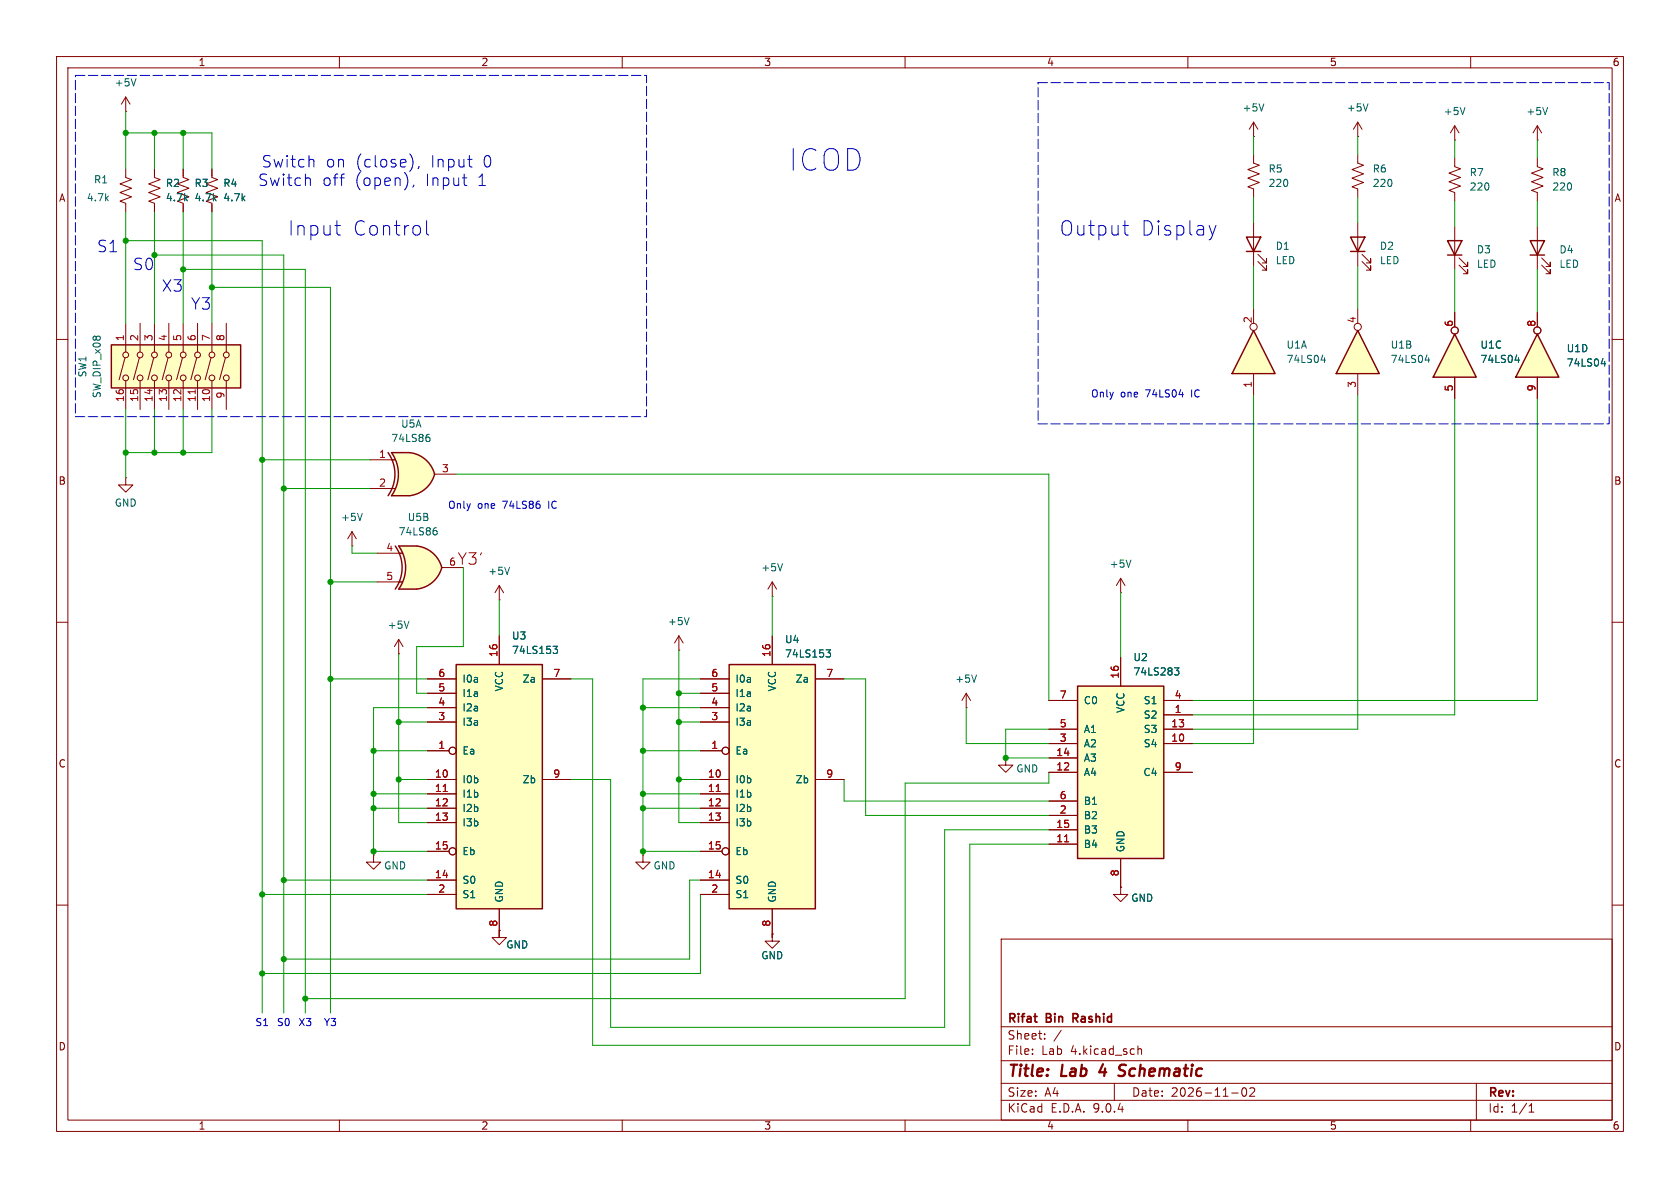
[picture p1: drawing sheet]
<svg xmlns="http://www.w3.org/2000/svg" width="297mm" height="210mm" viewBox="0 0 297 210" stroke-linecap="round" stroke-linejoin="round" font-family="sans-serif">
<g fill="none" stroke="#840000" stroke-width=".18">
<path d="M10 10h277v190h-277zM12 12h273v186h-273zM60 10v2M110 10v2M160 10v2M210 10v2M260 10v2M10 60h2M285 60h2M10 110h2M285 110h2M177.8 134v1.3h1.3l-1.3 1.2-1.3-1.2h1.3"/>
<path d="M177.8 134h.1M10 160h2M136.5 165.1v1.3h1.3l-1.3 1.2-1.2-1.2h1.2M136.5 165.1h.1M177 166h108v32h-108zM285 160h2M60 198v2M110 198v2M160 198v2M177 194.5h108M177 191.5h108M177 187.5h108"/>
<path d="M177 181.5h108M182.5 186.3v.1M182.5 185.5v.1M184.7 183.6v.1M184.7 182.8v.1M187.6 182.1l-1.3 2M197 191.5v3M201.2 184.9v1.5M201.2 185.5l.2-.1 .3 .1 .1 .9M210 198v2M217.7 193.2h1.2M219.7 192.4l.2-.1a.81 .81 0 0 1 .6 .6 .81 .81 0 0 1-.3 .8l-.2 .1a.81 .81 0 0 1-.3-1.4z"/>
<path d="M221 192.4l.5-.1 .2 .1 .1 .3-.9 1.1h.9M260 198v2M261 191.5v6.5M270.3 196.6h.9M270.3 195.5l.4-.4v1.5"/>
</g>
<path d="M195 188.1l-.7 1.4h1.3M198.8 190a.85 .85 0 0 1-1.1 .1M198.8 188.2l-.7 .1a.46 .46 0 0 0-.2 .5 .46 .46 0 0 0 .3 .4l.5 .2" fill="none" stroke="#840000" stroke-width=".4"/>
<path d="M182.8 179.7h.5M189.7 180h.6M190.3 179.2h-.6v1.5M183.2 180.7h.1" fill="none" stroke="#840000" stroke-width=".3"/>
<path d="M190.5 121.3h15.2v30.5h-15.2z" fill="#ffffc2"/>
<path d="M190.5 121.3h15.2v30.5h-15.2z" fill="none" stroke="#840000" stroke-width=".25"/>
<g fill="none" stroke="#840000" stroke-width=".18">
<path d="M221.6 27.3v1.5l1 .4-2 .8 2 .7-2 .8 2 .8-2 .7 1 .4v1.5M221.6 24.1h.1M221.6 21.6v2.5M221.6 21.6l-.7 1.3M221.6 21.6l.8 1.3M240 27.3v1.5l1 .4-2 .8 2 .7-2 .8 2 .8-2 .7 1 .4v1.5M240 24.1h.1M240 21.6v2.5M240 21.6l-.7 1.3M240 21.6l.8 1.3M257.2 24.8h.1M257.2 27.9v1.6l1 .3-2 .8 2 .8-2 .7 2 .8-2 .8 1 .3v1.6"/>
<path d="M257.2 22.2l-.8 1.3M257.2 22.2l.7 1.3M257.2 22.2v2.6M271.8 24.8h.1M271.8 27.9v1.6l1 .3-2 .8 2 .8-2 .7 2 .8-2 .8 1 .3v1.6M271.8 22.2l-.8 1.3M271.8 22.2l.7 1.3M271.8 22.2v2.6M198.1 116.2v5.1M170.8 125.1h.1M170.8 122.6l-.7 1.2M170.8 122.6l.8 1.2"/>
<path d="M170.8 122.6v2.5M185.4 123.8h5.1M185.4 128.9h5.1M185.4 131.4h5.1M185.4 134h5.1M185.4 136.5h5.1M205.7 123.8h5.1M205.7 128.9h5.1M205.7 131.4h5.1M205.7 136.5h5.1M205.7 126.4h5.1M185.4 141.6h5.1"/>
<path d="M185.4 144.1h5.1M185.4 146.7h5.1M185.4 149.2h5.1M198.1 156.8v1.3h1.3l-1.3 1.3-1.3-1.3h1.3M198.1 156.8h.1M198.1 151.8v5"/>
</g>
<path d="M188.2 148.8h.7" fill="none" stroke="#a90000" stroke-width=".18"/>
<path d="M223.4 18.4l-.4 1.2M241.8 18.4l-.4 1.2M259 19l-.4 1.3M273.6 19l-.4 1.3M172.6 119.3l-.4 1.3M207.6 118.1h.8l-.4 .4 .4 .2v.4l-.2 .2h-.4" fill="none" stroke="#006464" stroke-width=".18"/>
<path d="M221.6 58.4l3.8 7.6h-7.6z" fill="#ffffc2"/>
<path d="M220.3 41.9h2.6l-1.3 2.6zM220.3 44.5h2.6M221.6 58.4l3.8 7.6h-7.6zM255.9 42.5h2.5l-1.2 2.6zM255.9 45.1h2.5" fill="none" stroke="#840000" stroke-width=".25"/>
<g fill="none" stroke="#840000" stroke-width=".18">
<path d="M221.6 39.4v7.6M221.6 54.6v2.6M222.4 46.2l1.5 1.6v-.8v.8h-.8M222.4 45l1.5 1.5v-.8v.8h-.8M257.2 40v7.6M257.9 46.9l1.6 1.5v-.8v.8h-.8M257.9 45.6l1.6 1.5v-.7v.7h-.8M221.6 66v3.9M22.2 84.5v1.2h1.3l-1.3 1.3-1.2-1.3h1.2M22.2 84.5h.1"/>
<circle cx="221.6" cy="57.8" r=".63"/>
</g>
<path d="M233.5 63.7h.8M234.2 63.2v.9" fill="none" stroke="#006464" stroke-width=".18"/>
<path d="M240 58.4l3.8 7.6h-7.6z" fill="#ffffc2"/>
<path d="M240 58.4l3.8 7.6h-7.6zM270.5 42.5h2.5l-1.2 2.6zM270.5 45.1h2.5" fill="none" stroke="#840000" stroke-width=".25"/>
<g fill="none" stroke="#840000" stroke-width=".18">
<path d="M27.3 29.8v1.6l1 .4-2 .7 2 .8-2 .7 2 .8-2 .8 1 .3v1.6M240 54.6v2.6M271.8 40v7.6M272.5 46.9l1.6 1.5v-.8v.8h-.8M272.5 45.6l1.6 1.5v-.7v.7h-.8M240 66v3.9"/>
<circle cx="240" cy="57.8" r=".63"/>
</g>
<path d="M252 63.7h.8M252.6 63.2v.9" fill="none" stroke="#006464" stroke-width=".18"/>
<path d="M271.8 59.1l3.8 7.6h-7.6z" fill="#ffffc2"/>
<path d="M271.8 59.1l3.8 7.6h-7.6z" fill="none" stroke="#840000" stroke-width=".25"/>
<g fill="none" stroke="#840000" stroke-width=".18">
<path d="M271.8 55.2v2.6M271.8 66.7v3.8"/>
<circle cx="271.8" cy="58.4" r=".63"/>
</g>
<path d="M283.1 64.3h.8M283.7 63.9v.8" fill="none" stroke="#006464" stroke-width=".18"/>
<path d="M257.2 59.1l3.8 7.6h-7.6z" fill="#ffffc2"/>
<path d="M238.8 41.9h2.5l-1.3 2.6zM238.8 44.5h2.5M257.2 59.1l3.8 7.6h-7.6z" fill="none" stroke="#840000" stroke-width=".25"/>
<g fill="none" stroke="#840000" stroke-width=".18">
<path d="M22.2 19.7h.1M22.2 17.1v2.6M22.2 17.1l-.7 1.3M22.2 17.1l.8 1.3M22.2 29.8v1.6l1 .4-2 .7 2 .8-2 .7 2 .8-2 .8 1 .3v1.6M32.4 29.8v1.6l1 .4-2 .7 2 .8-2 .7 2 .8-2 .8 1 .3M32.4 36.2v1.3M37.5 29.8v1.6l1 .4-2.1 .7 2.1 .8-2.1 .7 2.1 .8-2.1 .8 1.1 .3M37.5 36.2v1.3M240 39.4v7.6M240.8 46.2l1.5 1.6v-.8v.8h-.7M240.8 45l1.5 1.5v-.8v.8h-.7"/>
<path d="M257.2 55.2v2.6M257.2 66.7v3.8M198.1 104.8h.1M198.1 102.2l-.7 1.3M198.1 102.2l.8 1.3M198.1 102.2v2.6"/>
<circle cx="257.2" cy="58.4" r=".63"/>
</g>
<path d="M24 13.9l-.4 1.3M267.8 63.7h.8M268.4 63.2v.9M199.9 99l-.4 1.3" fill="none" stroke="#006464" stroke-width=".18"/>
<path d="M19.7 61h22.8v7.6h-22.8z" fill="#ffffc2"/>
<g fill="none" stroke="#840000" stroke-width=".18">
<path d="M22.2 57.2v5M24.8 57.2v5M27.3 57.2v5M29.8 57.2v5M32.4 57.2v5M34.9 57.2v5M37.5 57.2v5M40 57.2v5M22.1 63.2l-1 3.9M22.2 67.3v5.1M24.6 63.2l-1 3.9M24.8 67.3v5.1"/>
<path d="M27.2 63.2l-1.1 3.9M27.3 67.3v5.1M29.7 63.2l-1 3.9M29.8 67.3v5.1M32.3 63.2l-1.1 3.9M32.4 67.3v5.1M34.8 63.2l-1.1 3.9M34.9 67.3v5.1M37.3 63.2l-1 3.9M37.5 67.3v5.1M39.9 63.2l-1.1 3.9M40 67.3v5.1"/>
<path d="M88.3 106h.1M88.3 103.5l-.8 1.3M88.3 103.5l.7 1.3M88.3 103.5v2.5"/>
<circle cx="22.2" cy="66.8" r=".51"/>
<circle cx="22.2" cy="62.7" r=".51"/>
<circle cx="24.8" cy="66.8" r=".51"/>
<circle cx="24.8" cy="62.7" r=".51"/>
<circle cx="27.3" cy="66.8" r=".51"/>
<circle cx="27.3" cy="62.7" r=".51"/>
<circle cx="29.8" cy="66.8" r=".51"/>
<circle cx="29.8" cy="62.7" r=".51"/>
<circle cx="32.4" cy="66.8" r=".51"/>
<circle cx="32.4" cy="62.7" r=".51"/>
<circle cx="34.9" cy="62.7" r=".51"/>
<circle cx="34.9" cy="66.8" r=".51"/>
<circle cx="37.5" cy="66.8" r=".51"/>
<circle cx="37.5" cy="62.7" r=".51"/>
<circle cx="40" cy="66.8" r=".51"/>
<circle cx="40" cy="62.7" r=".51"/>
</g>
<path d="M19.7 61h22.8v7.6h-22.8z" fill="none" stroke="#840000" stroke-width=".25"/>
<path d="M34.5 68.9v.7" fill="none" stroke="#a90000" stroke-width=".18"/>
<path d="M90.1 100.3l-.4 1.2" fill="none" stroke="#006464" stroke-width=".18"/>
<path d="M69.2 80h3.2M69.2 87.6h3.2" fill="none" stroke="#ffffc2" stroke-width=".18"/>
<g fill="#ffffc2" stroke="#ffffc2" stroke-width=".18">
<path d="M71.8 82.5l5 1.3a5.2 5.2 0 0 1-4.4 3.8z"/>
<path d="M72.4 80a5.1 5.1 0 0 1 4.4 3.8l-4.9 1.3z"/>
</g>
<path d="M69.2 80h3.2v7.6h-3.2a6.7 6.7 0 0 0 0-7.6z" fill="#ffffc2"/>
<path d="M68.6 80a6.6 6.6 0 0 1 0 7.6M69.2 80h3.2a5.1 5.1 0 0 1 4.4 3.8 5.2 5.2 0 0 1-4.4 3.8h-3.2a6.6 6.6 0 0 0 0-7.6z" fill="none" stroke="#840000" stroke-width=".25"/>
<path d="M65.4 81.3h4.4M65.4 86.4h4.4M76.8 83.8h3.8" fill="none" stroke="#840000" stroke-width=".18"/>
<path d="M75.5 77.3h.3l.2 .2v.4l-.5 .1M75.7 76.8h.2" fill="none" stroke="#006464" stroke-width=".18"/>
<path d="M70.5 96.5h3.2M70.5 104.1h3.2" fill="none" stroke="#ffffc2" stroke-width=".18"/>
<g fill="#ffffc2" stroke="#ffffc2" stroke-width=".18">
<path d="M73.1 99l5 1.3a5.2 5.2 0 0 1-4.4 3.8z"/>
<path d="M73.7 96.5a5.1 5.1 0 0 1 4.4 3.8l-5 1.3z"/>
</g>
<path d="M70.5 96.5h3.2v7.6h-3.2a6.7 6.7 0 0 0 0-7.6z" fill="#ffffc2"/>
<path d="M69.9 96.5a6.6 6.6 0 0 1 0 7.6M70.5 96.5h3.2a5.1 5.1 0 0 1 4.4 3.8 5.2 5.2 0 0 1-4.4 3.8h-3.2a6.6 6.6 0 0 0 0-7.6z" fill="none" stroke="#840000" stroke-width=".25"/>
<g fill="none" stroke="#840000" stroke-width=".18">
<path d="M62.2 96.5h.1M62.2 94l-.7 1.3M62.2 94l.8 1.3M62.2 94v2.5M66.7 97.8h4.4M66.7 102.9h4.4M70.5 115.6h.1M70.5 113l-.8 1.3M70.5 113l.7 1.3M70.5 113v2.6M78.1 100.3h3.8M136.5 105.4h.1"/>
<path d="M136.5 102.9l-.7 1.2M136.5 102.9l.8 1.2M136.5 102.9v2.5M66 151.1v1.3h1.3l-1.3 1.3-1.2-1.3h1.2M66 151.1h.1"/>
</g>
<path d="M64 90.7l-.4 1.3M76.8 93.8h.2l.3 .2-.1 .4-.4 .2M76.9 93.3h.3M138.3 99.6l-.4 1.3M72.3 109.8l-.4 1.3" fill="none" stroke="#006464" stroke-width=".18"/>
<path d="M80.6 117.5h15.3v43.2h-15.3z" fill="#ffffc2"/>
<path d="M80.6 117.5h15.3v43.2h-15.3z" fill="none" stroke="#840000" stroke-width=".25"/>
<g fill="none" stroke="#840000" stroke-width=".18">
<path d="M88.3 112.4v5.1M120 114.9h.1M120 112.4l-.7 1.3M120 112.4l.8 1.3M120 112.4v2.5M75.6 120h5M75.6 122.6h5M75.6 125.1h5M75.6 127.6h5M75.6 132.7h3.8M75.6 137.8h5M95.9 120h5.1"/>
<path d="M95.9 137.8h5.1M75.6 140.3h5M75.6 142.9h5M75.6 145.4h5M75.6 150.5h3.8M75.6 155.6h5M75.6 158.1h5M88.3 160.7v5"/>
<circle cx="80" cy="132.7" r=".63"/>
<circle cx="80" cy="150.5" r=".63"/>
</g>
<path d="M78.3 139.9h.8" fill="none" stroke="#a90000" stroke-width=".18"/>
<path d="M97.8 114.2h.8l-.5 .5 .4 .1 .1 .5-.3 .2h-.3M121.8 109.2l-.4 1.2" fill="none" stroke="#006464" stroke-width=".18"/>
<path d="M128.9 117.5h15.2v43.2h-15.2z" fill="#ffffc2"/>
<path d="M128.9 117.5h15.2v43.2h-15.2z" fill="none" stroke="#840000" stroke-width=".25"/>
<g fill="none" stroke="#840000" stroke-width=".18">
<path d="M27.3 29.8v1.3M27.3 36.2v1.3M32.4 29.8v1.3M32.4 36.2v1.3M37.5 29.8v1.3M37.5 36.2v1.3M257.2 55.2v2.6M271.8 55.2v2.6M257.2 66.7v3.8M271.8 66.7v3.8M88.3 112.4v5.1M136.5 112.4v5.1"/>
<path d="M198.1 116.2v5.1M75.6 120h5M75.6 122.6h5M75.6 125.1h5M75.6 127.6h5M75.6 132.7h3.8M75.6 137.8h5M95.9 120h5.1M95.9 137.8h5.1M123.8 120h5.1M123.8 122.6h5.1M123.8 125.1h5.1"/>
<path d="M123.8 127.6h5.1M123.8 132.7h3.8M123.8 137.8h5.1M144.1 120h5.1M144.1 137.8h5.1M185.4 123.8h5.1M185.4 128.9h5.1M185.4 131.4h5.1M185.4 134h5.1M185.4 136.5h5.1M205.7 123.8h5.1M205.7 128.9h5.1"/>
<path d="M205.7 131.4h5.1M205.7 136.5h5.1M205.7 126.4h5.1M75.6 140.3h5M75.6 142.9h5M75.6 145.4h5M75.6 150.5h3.8M75.6 155.6h5M75.6 158.1h5M113.7 151.1v1.3h1.2l-1.2 1.3-1.3-1.3h1.3M113.7 151.1h.1M123.8 140.3h5.1"/>
<path d="M123.8 142.9h5.1M123.8 145.4h5.1M123.8 150.5h3.8M123.8 155.6h5.1M123.8 158.1h5.1M185.4 141.6h5.1M185.4 144.1h5.1M185.4 146.7h5.1M185.4 149.2h5.1M198.1 156.8h.1M198.1 151.8v5M88.3 160.7v5h-1.3l1.3 1.3 1.2-1.3h-1.2v-1.2"/>
<path d="M88.3 164.5h.1M136.5 165.1h.1M136.5 160.7v5"/>
<circle cx="257.2" cy="58.4" r=".63"/>
<circle cx="271.8" cy="58.4" r=".63"/>
<circle cx="80" cy="132.7" r=".63"/>
<circle cx="128.3" cy="132.7" r=".63"/>
<circle cx="80" cy="150.5" r=".63"/>
<circle cx="128.3" cy="150.5" r=".63"/>
</g>
<path d="M78.3 139.9h.8M126.6 139.9h.7M188.2 148.8h.7" fill="none" stroke="#a90000" stroke-width=".18"/>
<path d="M267.8 63.7h.8M268.4 63.2v.9M283.1 64.3h.8M283.7 63.9v.8M97.8 114.2h.8l-.5 .5 .4 .1 .1 .5-.3 .2h-.3M146 114.9h.8l-.4 .5 .4 .1v.4l-.2 .2h-.4M207.6 118.1h.8l-.4 .4 .4 .2v.4l-.2 .2h-.4" fill="none" stroke="#006464" stroke-width=".18"/>
<g fill="none" stroke="#009600" stroke-width=".18">
<path d="M22.2 19.7v10.1M22.2 37.5v19.7M22.2 23.5h15.3v6.3M27.3 23.5v6.3M27.3 37.5v19.7M32.4 23.5v6.3M32.4 37.5v19.7M37.5 37.5v19.7M221.6 24.1v3.2M221.6 34.9v4.5M240 24.1v3.2M240 34.9v4.5"/>
<path d="M257.2 24.8v3.1M257.2 35.6v4.4M271.8 24.8v3.1M271.8 35.6v4.4M22.2 42.5h24.2v136.6M27.3 45.1h22.9v134M32.4 47.6h21.6v131.5M37.5 50.8h20.9v128.3M221.6 47v7.6M240 47v7.6M257.2 47.6v7.6M271.8 47.6v7.6"/>
<path d="M22.2 72.4v12.1M27.3 72.4v7.6M32.4 72.4v7.6M37.5 72.4v7.6h-15.3M221.6 69.9v61.5h-10.8M240 69.9v59h-29.2M257.2 70.5v55.9h-46.4M271.8 70.5v53.3h-61M46.4 81.3h19M50.2 86.4h15.2M62.2 96.5v1.3h4.5M80.6 83.8h104.8v40"/>
<path d="M58.4 102.9h8.3M70.5 115.6v29.8h5.1M81.9 100.3v14h-8.2v8.3h1.9M88.3 106v6.4M120 114.9v30.5h3.8M136.5 105.4v7M198.1 104.8v11.4M58.4 120h17.2M66 132.7h9.6M70.5 137.8h5.1M70.5 127.6h5.1M75.6 125.1h-9.6v26"/>
<path d="M101 137.8h6.9v43.8h59.1v-34.9h18.4M101 120h3.8v64.8h66.6v-35.6h14M113.7 125.1h10.1M113.7 132.7h10.1M120 137.8h3.8M120 122.6h3.8M120 127.6h3.8M123.8 120h-10.1v31.1M149.2 120h3.8v24.1h32.4M149.2 137.8v3.8h36.2M170.8 125.1v6.3h14.6M185.4 136.5v1.9h-25.4v38.1h-106"/>
<path d="M185.4 128.9h-7.6v5.1h7.6M46.4 158.1h29.2M50.2 155.6h25.4M66 142.9h9.6M66 140.3h9.6M66 150.5h9.6M113.7 142.9h10.1M113.7 140.3h10.1M113.7 150.5h10.1M123.8 158.1v14h-77.4M123.8 155.6h-1.9v13.9h-71.7M88.3 164.5v1.2"/>
<path d="M136.5 165.1v.6"/>
</g>
<g fill="none" stroke="#0000c2" stroke-width=".18">
<path d="M54.6 31.4l.3 .3v1.1M55.2 28.2l.3 .3v1M59.2 39.9h1M72.8 27.8a2.43 2.43 0 0 1 0 1.9M73.2 32.7l-.2 .4M74.1 29.4l-.2 .4M75.4 39v2.2l.4 .4M81.8 31.4h.7M82.4 32.8h.1M82.7 28.2h.8M83.3 29.5h.2M198.5 39.9h1"/>
<path d="M215 39.9l-.6 1.7M59.7 41.4l.5 .2M199 41.4l.5 .2"/>
</g>
<path d="M13.3 13.3h101v60.4h-101zM183.5 14.6h101v60.3h-101z" fill="none" stroke="#0000c2" stroke-width=".18" stroke-dasharray="1.7 .6"/>
<g fill="#009600" stroke="#009600" stroke-width=".18">
<circle cx="32.4" cy="80" r=".46"/>
<circle cx="46.4" cy="81.3" r=".46"/>
<circle cx="37.5" cy="50.8" r=".46"/>
<circle cx="22.2" cy="80" r=".46"/>
<circle cx="27.3" cy="80" r=".46"/>
<circle cx="32.4" cy="47.6" r=".46"/>
<circle cx="32.4" cy="23.5" r=".46"/>
<circle cx="54" cy="176.5" r=".46"/>
<circle cx="46.4" cy="172.1" r=".46"/>
<circle cx="46.4" cy="158.1" r=".46"/>
<circle cx="120" cy="137.8" r=".46"/>
<circle cx="113.7" cy="132.7" r=".46"/>
<circle cx="50.2" cy="86.4" r=".46"/>
<circle cx="50.2" cy="155.6" r=".46"/>
<circle cx="58.4" cy="120" r=".46"/>
<circle cx="58.4" cy="102.9" r=".46"/>
<circle cx="27.3" cy="23.5" r=".46"/>
<circle cx="22.2" cy="23.5" r=".46"/>
<circle cx="22.2" cy="42.5" r=".46"/>
<circle cx="27.3" cy="45.1" r=".46"/>
<circle cx="70.5" cy="137.8" r=".46"/>
<circle cx="66" cy="132.7" r=".46"/>
<circle cx="66" cy="142.9" r=".46"/>
<circle cx="66" cy="140.3" r=".46"/>
<circle cx="50.2" cy="169.5" r=".46"/>
<circle cx="66" cy="150.5" r=".46"/>
<circle cx="70.5" cy="127.6" r=".46"/>
<circle cx="120" cy="127.6" r=".46"/>
<circle cx="113.7" cy="125.1" r=".46"/>
<circle cx="113.7" cy="142.9" r=".46"/>
<circle cx="113.7" cy="140.3" r=".46"/>
<circle cx="120" cy="122.6" r=".46"/>
<circle cx="113.7" cy="150.5" r=".46"/>
<circle cx="177.8" cy="134" r=".46"/>
</g>
<text font-size="5.3" fill="#0000c2" x="139.5" y="30.5">ICOD</text>
<g font-size="3.5" fill="#0000c2">
<text x="50.9" y="41.9">Input</text>
<text x="62.3" y="41.9">Control</text>
<text x="187.3" y="41.9">Output</text>
<text x="201.6" y="41.9">Display</text>
</g>
<g font-size="2.8" fill="#0000c2">
<text x="46.2" y="29.8">Switch</text>
<text x="57.6" y="29.8">on</text>
<text x="62.8" y="29.8">(close),</text>
<text x="76.1" y="29.8">Input</text>
<text x="85.4" y="29.8">0</text>
<text x="45.6" y="33.1">Switch</text>
<text x="56.9" y="33.1">off</text>
<text x="62.7" y="33.1">(open),</text>
<text x="75.2" y="33.1">Input</text>
<text x="84.5" y="33.1">1</text>
<text x="17.1" y="44.8">S1</text>
<text x="23.4" y="48">S0</text>
<text x="28.5" y="51.8">X3</text>
<text x="33.7" y="55">Y3</text>
</g>
<text font-size="2.8" fill="#bd0000" x="80.8" y="100.1">Y3'</text>
<g font-size="2.8" fill="#840000">
<text x="178" y="190.9">Title:</text>
<text x="187.7" y="190.9">Lab</text>
<text x="195.2" y="190.9">4</text>
<text x="199.4" y="190.9">Schematic</text>
</g>
<g font-size="2.1" fill="#840000">
<text x="178" y="184">Sheet:</text>
<text x="178" y="181.2">Rifat</text>
<text x="185" y="181.2">Bin</text>
<text x="190.3" y="181.2">Rashid</text>
<text x="178" y="186.7">File:</text>
<text x="184.1" y="186.7">Lab</text>
<text x="189.3" y="186.7">4.kicad_sch</text>
<text x="178" y="196.9">KiCad</text>
<text x="178" y="194.1">Size:</text>
<text x="184.7" y="194.1">A4</text>
<text x="185.7" y="196.9">E.D.A.</text>
<text x="193.3" y="196.9">9.0.4</text>
<text x="200" y="194.1">Date:</text>
<text x="207" y="194.1">2026-11-02</text>
<text x="263" y="194.3">Rev:</text>
<text x="263" y="196.9">Id:</text>
<text x="267.1" y="196.9">1/1</text>
</g>
<g font-size="1.8" fill="#840000">
<text x="35" y="11.9">1</text>
<text x="85" y="11.9">2</text>
<text x="135" y="11.9">3</text>
<text x="185" y="11.9">4</text>
<text x="235" y="11.9">5</text>
<text x="285" y="11.9">6</text>
<text x="10.3" y="35.9">A</text>
<text x="285.3" y="35.9">A</text>
<text x="10.3" y="85.9">B</text>
<text x="285.3" y="85.9">B</text>
<text x="10.3" y="135.9">C</text>
<text x="285.3" y="135.9">C</text>
<text x="10.3" y="185.9">D</text>
<text x="285.3" y="185.9">D</text>
<text x="35" y="199.9">1</text>
<text x="85" y="199.9">2</text>
<text x="135" y="199.9">3</text>
<text x="185" y="199.9">4</text>
<text x="235" y="199.9">5</text>
<text x="285" y="199.9">6</text>
</g>
<g font-size="1.8" fill="#006464">
<text x="20.2" y="15.5">+5V</text>
<text x="219.6" y="19.9">+5V</text>
<text x="238" y="19.9">+5V</text>
<text x="255.1" y="20.5">+5V</text>
<text x="269.7" y="20.5">+5V</text>
<text x="15.2" y="35.8">4.7k</text>
<text x="16.5" y="32.6">R1</text>
<text x="29.2" y="33.2">R2</text>
<text x="29.2" y="35.8">4.7k</text>
<text x="34.3" y="33.2">R3</text>
<text x="34.3" y="35.8">4.7k</text>
<text x="39.4" y="33.2">R4</text>
<text x="39.4" y="35.8">4.7k</text>
<text x="224.2" y="30.7">R5</text>
<text x="224.2" y="33.2">220</text>
<text x="242.6" y="30.7">R6</text>
<text x="242.6" y="33.2">220</text>
<text x="259.7" y="31.3">R7</text>
<text x="259.7" y="33.9">220</text>
<text x="274.3" y="31.3">R8</text>
<text x="274.3" y="33.9">220</text>
<text x="225.4" y="44.4">D1</text>
<text x="225.4" y="46.9">LED</text>
<text x="243.8" y="44.4">D2</text>
<text x="243.8" y="46.9">LED</text>
<text x="261" y="45">D3</text>
<text x="261" y="47.5">LED</text>
<text x="275.6" y="45">D4</text>
<text x="275.6" y="47.5">LED</text>
<text x="227.3" y="61.8">U1A</text>
<text x="227.3" y="64.4">74LS04</text>
<text x="245.8" y="61.8">U1B</text>
<text x="245.8" y="64.4">74LS04</text>
<text x="261.6" y="61.8">U1C</text>
<text x="261.6" y="64.4">74LS04</text>
<text x="276.9" y="62.5">U1D</text>
<text x="276.9" y="65">74LS04</text>
<text x="15.5" y="66.8" transform="rotate(-90 15.5 66.8)">SW1</text>
<text x="18" y="70.5" transform="rotate(-90 18 70.5)">SW_DIP_x08</text>
<text x="70.8" y="75.8">U5A</text>
<text x="69.1" y="78.3">74LS86</text>
<text x="20.2" y="89.8">GND</text>
<text x="60.2" y="92.3">+5V</text>
<text x="70.4" y="94.8">74LS86</text>
<text x="72" y="92.3">U5B</text>
<text x="86.2" y="101.8">+5V</text>
<text x="134.5" y="101.2">+5V</text>
<text x="196.1" y="100.6">+5V</text>
<text x="68.4" y="111.4">+5V</text>
<text x="90.4" y="113.3">U3</text>
<text x="118" y="110.7">+5V</text>
<text x="138.7" y="113.9">U4</text>
<text x="90.4" y="115.8">74LS153</text>
<text x="138.7" y="116.4">74LS153</text>
<text x="200.3" y="119.6">74LS283</text>
<text x="200.3" y="117.1">U2</text>
<text x="81.7" y="120.9">I0a</text>
<text x="81.7" y="123.4">I1a</text>
<text x="81.7" y="126">I2a</text>
<text x="89.1" y="122.3" transform="rotate(-90 89.1 122.3)">VCC</text>
<text x="92.3" y="120.9">Za</text>
<text x="129.9" y="120.9">I0a</text>
<text x="129.9" y="123.4">I1a</text>
<text x="129.9" y="126">I2a</text>
<text x="137.4" y="122.3" transform="rotate(-90 137.4 122.3)">VCC</text>
<text x="140.6" y="120.9">Za</text>
<text x="168.8" y="120.9">+5V</text>
<text x="191.5" y="124.7">C0</text>
<text x="202.1" y="124.7">S1</text>
<text x="81.7" y="128.5">I3a</text>
<text x="129.9" y="128.5">I3a</text>
<text x="191.5" y="129.8">A1</text>
<text x="199" y="126.1" transform="rotate(-90 199 126.1)">VCC</text>
<text x="202.1" y="127.2">S2</text>
<text x="202.1" y="129.8">S3</text>
<text x="81.7" y="133.6">Ea</text>
<text x="129.9" y="133.6">Ea</text>
<text x="179.6" y="136.8">GND</text>
<text x="191.5" y="132.3">A2</text>
<text x="191.5" y="134.8">A3</text>
<text x="191.5" y="137.4">A4</text>
<text x="202" y="137.4">C4</text>
<text x="202.1" y="132.3">S4</text>
<text x="81.7" y="138.7">I0b</text>
<text x="81.7" y="141.2">I1b</text>
<text x="81.7" y="143.7">I2b</text>
<text x="92.3" y="138.7">Zb</text>
<text x="129.9" y="138.7">I0b</text>
<text x="129.9" y="141.2">I1b</text>
<text x="129.9" y="143.7">I2b</text>
<text x="140.6" y="138.7">Zb</text>
<text x="191.5" y="142.5">B1</text>
<text x="81.7" y="146.3">I3b</text>
<text x="129.9" y="146.3">I3b</text>
<text x="191.5" y="145">B2</text>
<text x="191.5" y="147.5">B3</text>
<text x="67.8" y="153.9">GND</text>
<text x="81.7" y="151.4">Eb</text>
<text x="115.4" y="153.9">GND</text>
<text x="129.9" y="151.4">Eb</text>
<text x="191.5" y="150.1">B4</text>
<text x="199" y="150.7" transform="rotate(-90 199 150.7)">GND</text>
<text x="81.7" y="156.4">S0</text>
<text x="81.7" y="159">S1</text>
<text x="89.1" y="159.6" transform="rotate(-90 89.1 159.6)">GND</text>
<text x="129.9" y="156.4">S0</text>
<text x="129.9" y="159">S1</text>
<text x="137.4" y="159.6" transform="rotate(-90 137.4 159.6)">GND</text>
<text x="199.9" y="159.6">GND</text>
<text x="89.4" y="167.9">GND</text>
<text x="134.5" y="169.8">GND</text>
</g>
<g font-size="1.8" fill="#a90000">
<text x="221.4" y="57.2" transform="rotate(-90 221.4 57.2)">2</text>
<text x="239.8" y="57.2" transform="rotate(-90 239.8 57.2)">4</text>
<text x="256.9" y="57.9" transform="rotate(-90 256.9 57.9)">6</text>
<text x="271.5" y="57.9" transform="rotate(-90 271.5 57.9)">8</text>
<text x="22" y="60.4" transform="rotate(-90 22 60.4)">1</text>
<text x="24.5" y="60.4" transform="rotate(-90 24.5 60.4)">2</text>
<text x="27.1" y="60.4" transform="rotate(-90 27.1 60.4)">3</text>
<text x="29.6" y="60.4" transform="rotate(-90 29.6 60.4)">4</text>
<text x="32.1" y="60.4" transform="rotate(-90 32.1 60.4)">5</text>
<text x="34.7" y="60.4" transform="rotate(-90 34.7 60.4)">6</text>
<text x="37.2" y="60.4" transform="rotate(-90 37.2 60.4)">7</text>
<text x="39.8" y="60.4" transform="rotate(-90 39.8 60.4)">8</text>
<text x="22" y="71.2" transform="rotate(-90 22 71.2)">16</text>
<text x="24.5" y="71.2" transform="rotate(-90 24.5 71.2)">15</text>
<text x="27.1" y="71.2" transform="rotate(-90 27.1 71.2)">14</text>
<text x="29.6" y="71.2" transform="rotate(-90 29.6 71.2)">13</text>
<text x="32.1" y="71.2" transform="rotate(-90 32.1 71.2)">12</text>
<text x="34.7" y="71.2" transform="rotate(-90 34.7 71.2)">11</text>
<text x="37.2" y="71.2" transform="rotate(-90 37.2 71.2)">10</text>
<text x="39.8" y="70.6" transform="rotate(-90 39.8 70.6)">9</text>
<text x="221.4" y="68.7" transform="rotate(-90 221.4 68.7)">1</text>
<text x="239.8" y="68.7" transform="rotate(-90 239.8 68.7)">3</text>
<text x="256.9" y="69.3" transform="rotate(-90 256.9 69.3)">5</text>
<text x="271.5" y="69.3" transform="rotate(-90 271.5 69.3)">9</text>
<text x="66.9" y="81">1</text>
<text x="78" y="83.6">3</text>
<text x="66.9" y="86.1">2</text>
<text x="68.2" y="97.5">4</text>
<text x="79.3" y="100.1">6</text>
<text x="68.2" y="102.6">5</text>
<text x="77.4" y="119.8">6</text>
<text x="88" y="116.2" transform="rotate(-90 88 116.2)">16</text>
<text x="97.7" y="119.8">7</text>
<text x="125.7" y="119.8">6</text>
<text x="136.3" y="116.2" transform="rotate(-90 136.3 116.2)">16</text>
<text x="146" y="119.8">7</text>
<text x="77.4" y="122.3">5</text>
<text x="77.4" y="124.8">4</text>
<text x="125.7" y="122.3">5</text>
<text x="125.7" y="124.8">4</text>
<text x="187.3" y="123.6">7</text>
<text x="197.9" y="120.1" transform="rotate(-90 197.9 120.1)">16</text>
<text x="207.6" y="123.6">4</text>
<text x="77.4" y="127.4">3</text>
<text x="125.7" y="127.4">3</text>
<text x="187.3" y="128.7">5</text>
<text x="187.3" y="131.2">3</text>
<text x="207" y="128.7">13</text>
<text x="207" y="131.2">10</text>
<text x="207.6" y="126.1">1</text>
<text x="76.8" y="137.5">10</text>
<text x="77.4" y="132.5">1</text>
<text x="97.7" y="137.5">9</text>
<text x="125.1" y="137.5">10</text>
<text x="125.7" y="132.5">1</text>
<text x="146" y="137.5">9</text>
<text x="186.6" y="133.7">14</text>
<text x="186.6" y="136.3">12</text>
<text x="207.6" y="136.3">9</text>
<text x="76.8" y="140.1">11</text>
<text x="76.8" y="142.6">12</text>
<text x="125.1" y="140.1">11</text>
<text x="125.1" y="142.6">12</text>
<text x="187.3" y="141.4">6</text>
<text x="187.3" y="143.9">2</text>
<text x="76.8" y="145.2">13</text>
<text x="125.1" y="145.2">13</text>
<text x="186.6" y="146.4">15</text>
<text x="186.6" y="149">11</text>
<text x="76.8" y="150.2">15</text>
<text x="76.8" y="155.3">14</text>
<text x="125.1" y="150.2">15</text>
<text x="125.1" y="155.3">14</text>
<text x="197.9" y="155" transform="rotate(-90 197.9 155)">8</text>
<text x="77.4" y="157.9">2</text>
<text x="125.7" y="157.9">2</text>
<text x="88" y="163.9" transform="rotate(-90 88 163.9)">8</text>
<text x="136.3" y="163.9" transform="rotate(-90 136.3 163.9)">8</text>
</g>
<g font-size="1.8" fill="#0000c2">
<text x="192.8" y="70.5">Only</text>
<text x="198.1" y="70.5">one</text>
<text x="202.6" y="70.5">74LS04</text>
<text x="210.9" y="70.5">IC</text>
<text x="79.1" y="90.1">Only</text>
<text x="84.4" y="90.1">one</text>
<text x="89" y="90.1">74LS86</text>
<text x="97.2" y="90.1">IC</text>
<text x="45" y="181.6">S1</text>
<text x="48.9" y="181.6">S0</text>
<text x="52.7" y="181.6">X3</text>
<text x="57.2" y="181.6">Y3</text>
</g>
</svg>
